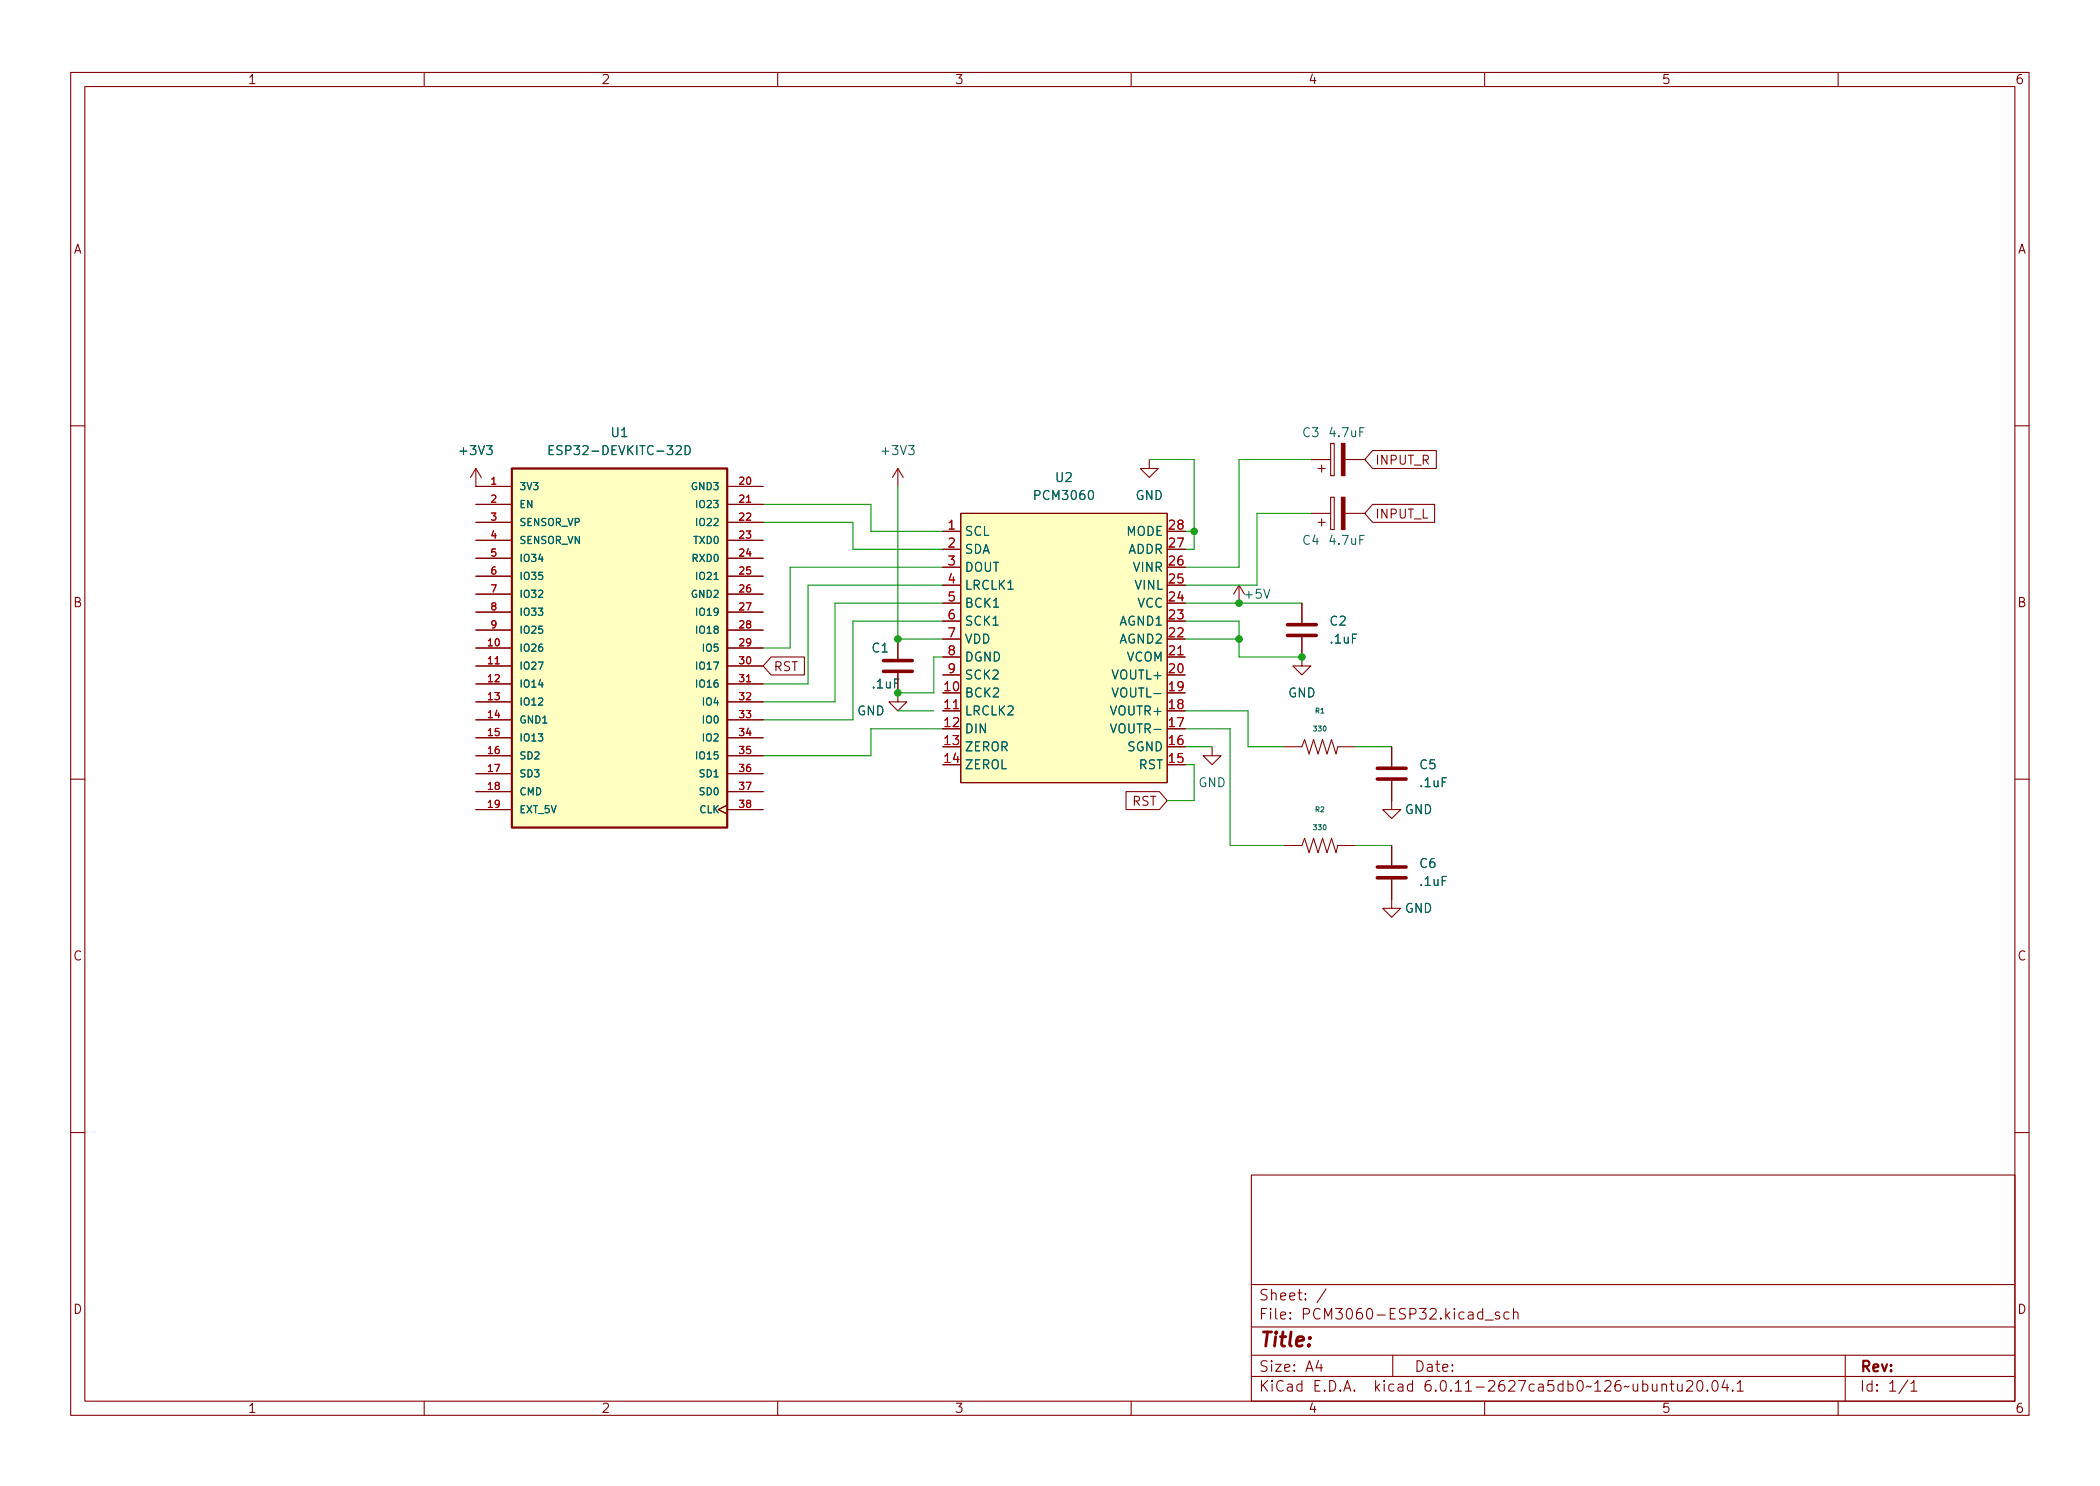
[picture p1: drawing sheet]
<svg xmlns="http://www.w3.org/2000/svg" width="297mm" height="210mm" viewBox="0 0 297 210" stroke-linecap="round" stroke-linejoin="round" font-family="sans-serif">
<g fill="none" stroke="#840000" stroke-width=".15">
<path d="M10 10.2h277v190.1h-277zM12 12.2h273v186.1h-273zM60 10.2v2M110 10.2v2M160 10.2v2M210 10.2v2M260 10.2v2M10 60.2h2M67.3 66.3v2.5h5.1M67.3 71.4h5.1M67.3 73.9h5.1M67.3 76.4h5.1"/>
<path d="M67.3 79h5.1M67.3 66.3l-.8 1.3M67.3 66.3l.8 1.3M102.9 68.8h5M102.9 71.4h5M102.9 73.9h5M102.9 76.4h5M102.9 79h5M127 66.3l-.8 1.3M127 66.3v2.5M127 66.3l.8 1.3M133.3 75.2h2.6"/>
<path d="M133.3 77.7h2.6M135.9 72.6h29.2v38.1h-29.2zM162.6 65v1.3h1.2l-1.2 1.3-1.3-1.3h1.3M165.1 75.2h2.5M165.1 77.7h2.5M185.4 72.6h2.8M185.4 65h2.8M186.4 73.9h1.1M186.4 66.3h1.1M186.9 65.8v1M186.9 73.4v1M188.2 70.4h.5v4.5h-.5z"/>
<path d="M188.2 62.7h.5v4.6h-.5zM190.2 72.6h2.8M190.2 65h2.8M194.2 63.7h9v2.6h-9l-1.2-1.3zM194.2 71.4h8.7v2.5h-8.7l-1.2-1.3zM285 60.2h2M67.3 91.7h5.1M67.3 94.2h5.1M67.3 96.8h5.1M67.3 99.3h5.1M67.3 81.5h5.1M67.3 84.1h5.1"/>
<path d="M67.3 86.6h5.1M67.3 89.1h5.1M102.9 91.7h5M102.9 94.2h5M102.9 96.8h5M102.9 99.3h5M102.9 81.5h5M102.9 84.1h5M102.9 86.6h5M102.9 89.1h5M109.1 93h4.7v2.5h-4.7l-1.2-1.3zM127 95.2v4.1h1.3l-1.3 1.3-1.3-1.3h1.3"/>
<path d="M127 90.4v2.8M133.3 98h2.6M133.3 95.5h2.6M133.3 93h2.6M133.3 90.4h2.6M133.3 87.9h2.6M133.3 85.3h2.6M133.3 82.8h2.6M133.3 80.3h2.6M165.1 98h2.5M165.1 95.5h2.5M165.1 93h2.5"/>
<path d="M165.1 90.4h2.5M165.1 87.9h2.5M165.1 85.3h2.5M165.1 82.8h2.5M165.1 80.3h2.5M175.3 82.8l-.8 1.3M175.3 82.8v2.5M175.3 82.8l.7 1.3M184.1 90.2v4h1.3l-1.3 1.3-1.2-1.3h1.2M184.1 85.3v2.8M10 110.2h2M67.3 101.8h5.1"/>
<path d="M67.3 104.4h5.1M67.3 106.9h5.1M67.3 109.5h5.1M67.3 112h5.1M67.3 114.5h5.1M102.9 113.9l-1.3 .6 1.3 .7M102.9 101.8h5M102.9 104.4h5M102.9 106.9h5M102.9 109.5h5M102.9 112h5M102.9 114.5h5"/>
<path d="M133.3 105.7h2.6M133.3 100.6h2.6M133.3 103.1h2.6M133.3 108.2h2.6M159.3 112h4.7l1.1 1.3-1.1 1.2h-4.7zM165.1 105.7h2.5M165.1 100.6h2.5M165.1 103.1h2.5M165.1 108.2h2.5M171.4 105.7v1.2h1.3l-1.3 1.3-1.2-1.3h1.2M181.6 119.6h2.5l.4-1 .7 2 .6-2 .6 2 .7-2 .6 2 .6-2 .7 2 .2-1h2.6M181.6 105.7h2.5l.4-1.1 .7 2.1 .6-2.1 .6 2.1 .7-2.1 .6 2.1 .6-2.1 .7 2.1 .2-1h2.6"/>
<path d="M196.8 110.5v4h1.3l-1.3 1.3-1.2-1.3h1.2M196.8 105.7v2.8M196.8 119.6v2.8M285 110.2h2M196.8 124.5v4h1.3l-1.3 1.3-1.2-1.3h1.2M10 160.2h2M177 166.3h108v32h-108zM285 160.2h2M60 198.3v2M110 198.3v2M160 198.3v2M177 194.8h108"/>
<path d="M177 191.8h108M177 187.8h108M177 181.8h108M182.5 186.5l.1 .1h-.1h-.1l.1-.1v.1M182.5 185.7l.1 .1h-.1h-.1l.1-.1v.1M184.6 183.8l.1 .1h-.1v-.1v.1M184.6 183l.1 .1h-.1v-.1v.1M187.6 182.4l-1.3 1.9M197 191.8v3M210 198.3v2M212.1 185.7l-.4-.1-.2 .2 .1 .3 .5 .1v.1v.3h-.2h-.4M213.4 185.7l-.4-.1-.3 .3v.4l.2 .3h.1h.4"/>
<path d="M214.1 185.8a.37 .37 0 0 1 .6 0v.8M214.1 185.1v1.5M238.6 195.5l.2-.2 .5 .1a.41 .41 0 0 1 .1 .6l-.9 .8h.9M240.2 195.4a.36 .36 0 0 1 .6 .2 .77 .77 0 0 1-.4 1.2 1 1 0 0 1-.2-1.4zM241.5 196.7l.1 .1h-.1h-.1l.1-.1v.1M242.4 195.4a.36 .36 0 0 1 .5 .2 .77 .77 0 0 1-.4 1.2 1 1 0 0 1-.1-1.4zM243.9 195.3l-.3 1h.9M244.3 195.8v1M245.1 196.7v.1h-.1l.1-.1v.1M245.7 195.8l.4-.5v1.5M245.7 196.8h.9M260 198.3v2"/>
<path d="M261 191.8v6.5M270.3 195.8l.4-.5v1.5M270.3 196.8h.9"/>
</g>
<g fill="none" stroke="#006464" stroke-width=".15">
<path d="M68.8 63.1h.8l-.4 .4 .3 .2v.5l-.1 .1h-.4l-.2-.1M95.6 63.2l.2-.1h.3l.2 .1 .1 .2-.1 .2-.7 .7h.8M96.9 63.1a.64 .64 0 0 1 .7 .6 .64 .64 0 0 1-.7 .6zM128.5 63.1h.8l-.4 .4 .3 .2v.5l-.1 .1h-.4l-.2-.1M154.1 69.5l.1-.1a.69 .69 0 0 1 .3 1.2l-.1 .1a.69 .69 0 0 1-.3-1.2zM192.9 75.8h-.6v1.2M192.9 60.5h-.6v1.3M101 82h.6M163.2 98.1h1M178.8 83.4l.4 1.2 .4-1.2M163.2 103.2h1M187.2 116.8l.1-.1a.35 .35 0 0 1 .3 .4 .35 .35 0 0 1-.3 .3l-.1-.3z"/>
<path d="M187.2 102.8l.1-.1a.35 .35 0 0 1 .3 .4 .35 .35 0 0 1-.3 .3l-.1-.2z"/>
</g>
<path d="M125 95h4M125 93.5h4M182.1 89.9h4.1M182.1 88.4h4.1M194.8 110.2h4.1M194.8 108.7h4.1M194.8 124.2h4.1M194.8 122.7h4.1" fill="none" stroke="#840000" stroke-width=".51"/>
<g fill="#ffffc2" stroke="#ffffc2" stroke-width=".14">
<path d="M135.9 72.6h29.2v38.1h-29.2z"/>
<path d="M72.4 66.3h30.5v50.8h-30.5z"/>
</g>
<path d="M105.6 71.1h.6M70 93.9h.6M105.6 96.5h.6M166.6 92.6h.7M134.9 100.3h.7" fill="none" stroke="#a90000" stroke-width=".15"/>
<path d="M72.4 66.3h30.5v50.8h-30.5z" fill="none" stroke="#840000" stroke-width=".25"/>
<g fill="#840000" stroke="#840000" stroke-width=".15">
<path d="M189.7 70.4h.5v4.5h-.5z"/>
<path d="M189.7 62.7h.5v4.6h-.5z"/>
</g>
<g fill="none" stroke="#009600" stroke-width=".15">
<path d="M107.9 73.9h12.7v3.8h12.7M107.9 71.4h15.3v3.8h10.1M127 68.8v21.6h6.3M162.6 65h6.3v12.7h-1.3M167.6 75.2h1.3M185.4 65h-10.1v15.3h-7.7M185.4 72.6h-7.6v10.2h-10.2M133.3 93h-1.2v5h-5.1M133.3 87.9h-12.7v13.9h-12.7M133.3 85.3h-15.2v14h-10.2M133.3 82.8h-19v14h-6.4M133.3 80.3h-21.5v11.4h-3.9"/>
<path d="M167.6 87.9h7.7v5.1h8.8M167.6 85.3h16.5M167.6 90.4h7.7M127 100.6h5.1M133.3 103.1h-10.1v3.8h-15.3M167.6 103.1h6.4v16.5h7.6M167.6 108.2h1.3v5.1h-3.8M167.6 100.6h8.9v5.1h5.1M167.6 105.7h3.8M191.8 105.7h5M191.8 119.6h5"/>
</g>
<g fill="#009600" stroke="#009600" stroke-width=".15">
<circle cx="175.3" cy="90.4" r=".46"/>
<circle cx="184.1" cy="93" r=".46"/>
<circle cx="175.3" cy="85.3" r=".46"/>
<circle cx="168.9" cy="75.2" r=".46"/>
<circle cx="127" cy="90.4" r=".46"/>
<circle cx="127" cy="98" r=".46"/>
</g>
<text font-size="2.8" fill="#840000" x="178" y="191.2">Title:</text>
<g font-size="2.1" fill="#840000">
<text x="178" y="184.5">Sheet:</text>
<text x="178" y="187.2">File:</text>
<text x="184.4" y="187.2">PCM3060-ESP32.kicad_sch</text>
<text x="178" y="197.4">KiCad</text>
<text x="178" y="194.6">Size:</text>
<text x="184.7" y="194.6">A4</text>
<text x="185.7" y="197.4">E.D.A.</text>
<text x="194.6" y="197.4">kicad</text>
<text x="200" y="194.6">Date:</text>
<text x="201.8" y="197.4">6.0.11-2627ca5db0~126~ubuntu20.04.1</text>
<text x="263" y="194.6">Rev:</text>
<text x="263" y="197.4">Id:</text>
<text x="267.1" y="197.4">1/1</text>
</g>
<g font-size="1.8" fill="#840000">
<text x="35" y="12.3">1</text>
<text x="85" y="12.3">2</text>
<text x="135" y="12.3">3</text>
<text x="185" y="12.3">4</text>
<text x="235" y="12.3">5</text>
<text x="285" y="12.3">6</text>
<text x="10.4" y="36.3">A</text>
<text x="285.4" y="36.3">A</text>
<text x="194.5" y="66.1">INPUT_R</text>
<text x="194.5" y="73.8">INPUT_L</text>
<text x="10.3" y="86.3">B</text>
<text x="285.3" y="86.3">B</text>
<text x="109.4" y="95.3">RST</text>
<text x="160.1" y="114.4">RST</text>
<text x="10.3" y="136.3">C</text>
<text x="285.3" y="136.3">C</text>
<text x="10.3" y="186.3">D</text>
<text x="285.3" y="186.3">D</text>
<text x="35" y="200.3">1</text>
<text x="85" y="200.3">2</text>
<text x="135" y="200.3">3</text>
<text x="185" y="200.3">4</text>
<text x="235" y="200.3">5</text>
<text x="285" y="200.3">6</text>
</g>
<g font-size="1.8" fill="#006464">
<text x="64.7" y="64.8">+3V3</text>
<text x="77.3" y="64.8">ESP32-DEVKITC-32D</text>
<text x="86.3" y="62.2">U1</text>
<text x="124.4" y="64.8">+3V3</text>
<text x="184.1" y="62.2">C3</text>
<text x="187.8" y="62.2">4.7uF</text>
<text x="146" y="71.1">PCM3060</text>
<text x="149.1" y="68.6">U2</text>
<text x="160.5" y="71.1">GND</text>
<text x="136.4" y="76.2">SCL</text>
<text x="159.2" y="76.2">MODE</text>
<text x="184.1" y="77.5">C4</text>
<text x="187.8" y="77.5">4.7uF</text>
<text x="136.4" y="78.7">SDA</text>
<text x="136.4" y="81.3">DOUT</text>
<text x="136.4" y="83.8">LRCLK1</text>
<text x="159.5" y="78.7">ADDR</text>
<text x="160.1" y="81.3">VINR</text>
<text x="160.4" y="83.8">VINL</text>
<text x="136.4" y="86.4">BCK1</text>
<text x="136.4" y="88.9">SCK1</text>
<text x="158.3" y="88.9">AGND1</text>
<text x="160.8" y="86.4">VCC</text>
<text x="175.8" y="85.1">+5V</text>
<text x="188" y="88.9">C2</text>
<text x="123.2" y="92.7">C1</text>
<text x="136.4" y="91.4">VDD</text>
<text x="136.4" y="94">DGND</text>
<text x="158.3" y="91.4">AGND2</text>
<text x="159.3" y="94">VCOM</text>
<text x="188" y="91.4">.1uF</text>
<text x="121.2" y="101.6">GND</text>
<text x="123.2" y="97.8">.1uF</text>
<text x="136.4" y="99.1">BCK2</text>
<text x="136.4" y="101.6">LRCLK2</text>
<text x="136.4" y="96.5">SCK2</text>
<text x="156.9" y="101.6">VOUTR+</text>
<text x="157.1" y="99.1">VOUTL-</text>
<text x="157.1" y="96.5">VOUTL+</text>
<text x="182.1" y="99.1">GND</text>
<text x="136.4" y="104.1">DIN</text>
<text x="136.4" y="106.7">ZEROR</text>
<text x="156.9" y="104.1">VOUTR-</text>
<text x="159.4" y="106.7">SGND</text>
<text x="136.4" y="109.2">ZEROL</text>
<text x="161" y="109.2">RST</text>
<text x="169.4" y="111.8">GND</text>
<text x="200.7" y="109.2">C5</text>
<text x="200.7" y="111.8">.1uF</text>
<text x="198.6" y="115.6">GND</text>
<text x="200.7" y="123.2">C6</text>
<text x="200.7" y="125.7">.1uF</text>
<text x="198.6" y="129.5">GND</text>
</g>
<g font-size="1.8" fill="#a90000">
<text x="133.9" y="74.9">1</text>
<text x="133.9" y="77.5">2</text>
<text x="165.1" y="77.5">27</text>
<text x="165.1" y="74.9">28</text>
<text x="133.9" y="80">3</text>
<text x="133.9" y="82.5">4</text>
<text x="165.1" y="82.5">25</text>
<text x="165.1" y="80">26</text>
<text x="133.9" y="85.1">5</text>
<text x="133.9" y="87.6">6</text>
<text x="165.1" y="87.6">23</text>
<text x="165.1" y="85.1">24</text>
<text x="133.9" y="90.2">7</text>
<text x="133.9" y="92.7">8</text>
<text x="133.9" y="95.2">9</text>
<text x="165.1" y="95.2">20</text>
<text x="165.1" y="92.7">21</text>
<text x="165.1" y="90.2">22</text>
<text x="133.3" y="97.8">10</text>
<text x="133.3" y="100.3">11</text>
<text x="165.1" y="100.3">18</text>
<text x="165.1" y="97.8">19</text>
<text x="133.3" y="102.9">12</text>
<text x="133.3" y="105.4">13</text>
<text x="133.3" y="107.9">14</text>
<text x="165.1" y="107.9">15</text>
<text x="165.1" y="105.4">16</text>
<text x="165.1" y="102.9">17</text>
</g>
<g font-size="1.4" fill="#a90000">
<text x="69.3" y="68.6">1</text>
<text x="69.3" y="71.1">2</text>
<text x="104.4" y="68.6">20</text>
<text x="104.4" y="71.1">21</text>
<text x="69.3" y="73.7">3</text>
<text x="69.3" y="76.2">4</text>
<text x="104.4" y="73.7">22</text>
<text x="104.4" y="76.2">23</text>
<text x="69.3" y="78.7">5</text>
<text x="69.3" y="81.3">6</text>
<text x="69.3" y="83.8">7</text>
<text x="104.4" y="78.7">24</text>
<text x="104.4" y="81.3">25</text>
<text x="104.4" y="83.8">26</text>
<text x="69.3" y="86.4">8</text>
<text x="69.3" y="88.9">9</text>
<text x="104.4" y="86.4">27</text>
<text x="104.4" y="88.9">28</text>
<text x="68.8" y="91.4">10</text>
<text x="68.8" y="94">11</text>
<text x="104.4" y="91.4">29</text>
<text x="104.4" y="94">30</text>
<text x="68.8" y="96.5">12</text>
<text x="68.8" y="99.1">13</text>
<text x="68.8" y="101.6">14</text>
<text x="104.4" y="96.5">31</text>
<text x="104.4" y="99.1">32</text>
<text x="104.4" y="101.6">33</text>
<text x="68.8" y="104.1">15</text>
<text x="68.8" y="106.7">16</text>
<text x="104.4" y="104.1">34</text>
<text x="104.4" y="106.7">35</text>
<text x="68.8" y="109.2">17</text>
<text x="68.8" y="111.8">18</text>
<text x="104.4" y="109.2">36</text>
<text x="104.4" y="111.8">37</text>
<text x="68.8" y="114.3">19</text>
<text x="104.4" y="114.3">38</text>
</g>
<g font-size="1.4" fill="#006464">
<text x="73.4" y="69.6">3V3</text>
<text x="97.6" y="69.6">GND3</text>
<text x="73.4" y="72.2">EN</text>
<text x="73.4" y="74.7">SENSOR_VP</text>
<text x="73.4" y="77.3">SENSOR_VN</text>
<text x="98" y="77.3">TXD0</text>
<text x="98.2" y="72.2">IO23</text>
<text x="98.2" y="74.7">IO22</text>
<text x="73.4" y="79.8">IO34</text>
<text x="73.4" y="82.3">IO35</text>
<text x="97.7" y="79.8">RXD0</text>
<text x="98.2" y="82.3">IO21</text>
<text x="73.4" y="84.9">IO32</text>
<text x="73.4" y="87.4">IO33</text>
<text x="73.4" y="90">IO25</text>
<text x="97.6" y="84.9">GND2</text>
<text x="98.2" y="87.4">IO19</text>
<text x="98.2" y="90">IO18</text>
<text x="73.4" y="92.5">IO26</text>
<text x="73.4" y="95">IO27</text>
<text x="98.2" y="95">IO17</text>
<text x="99.2" y="92.5">IO5</text>
<text x="73.4" y="97.6">IO14</text>
<text x="73.4" y="100.1">IO12</text>
<text x="98.2" y="97.6">IO16</text>
<text x="99.2" y="100.1">IO4</text>
<text x="73.4" y="102.7">GND1</text>
<text x="73.4" y="105.2">IO13</text>
<text x="73.4" y="107.7">SD2</text>
<text x="98.2" y="107.7">IO15</text>
<text x="99.2" y="102.7">IO0</text>
<text x="99.2" y="105.2">IO2</text>
<text x="73.4" y="110.3">SD3</text>
<text x="73.4" y="112.8">CMD</text>
<text x="98.8" y="110.3">SD1</text>
<text x="98.8" y="112.8">SD0</text>
<text x="73.4" y="115.4">EXT_5V</text>
<text x="98.8" y="115.4">CLK</text>
</g>
<g font-size="1" fill="#006464">
<text x="185.9" y="101.2">R1</text>
<text x="185.6" y="103.7">330</text>
<text x="185.6" y="117.7">330</text>
<text x="185.9" y="115.1">R2</text>
</g>
</svg>
